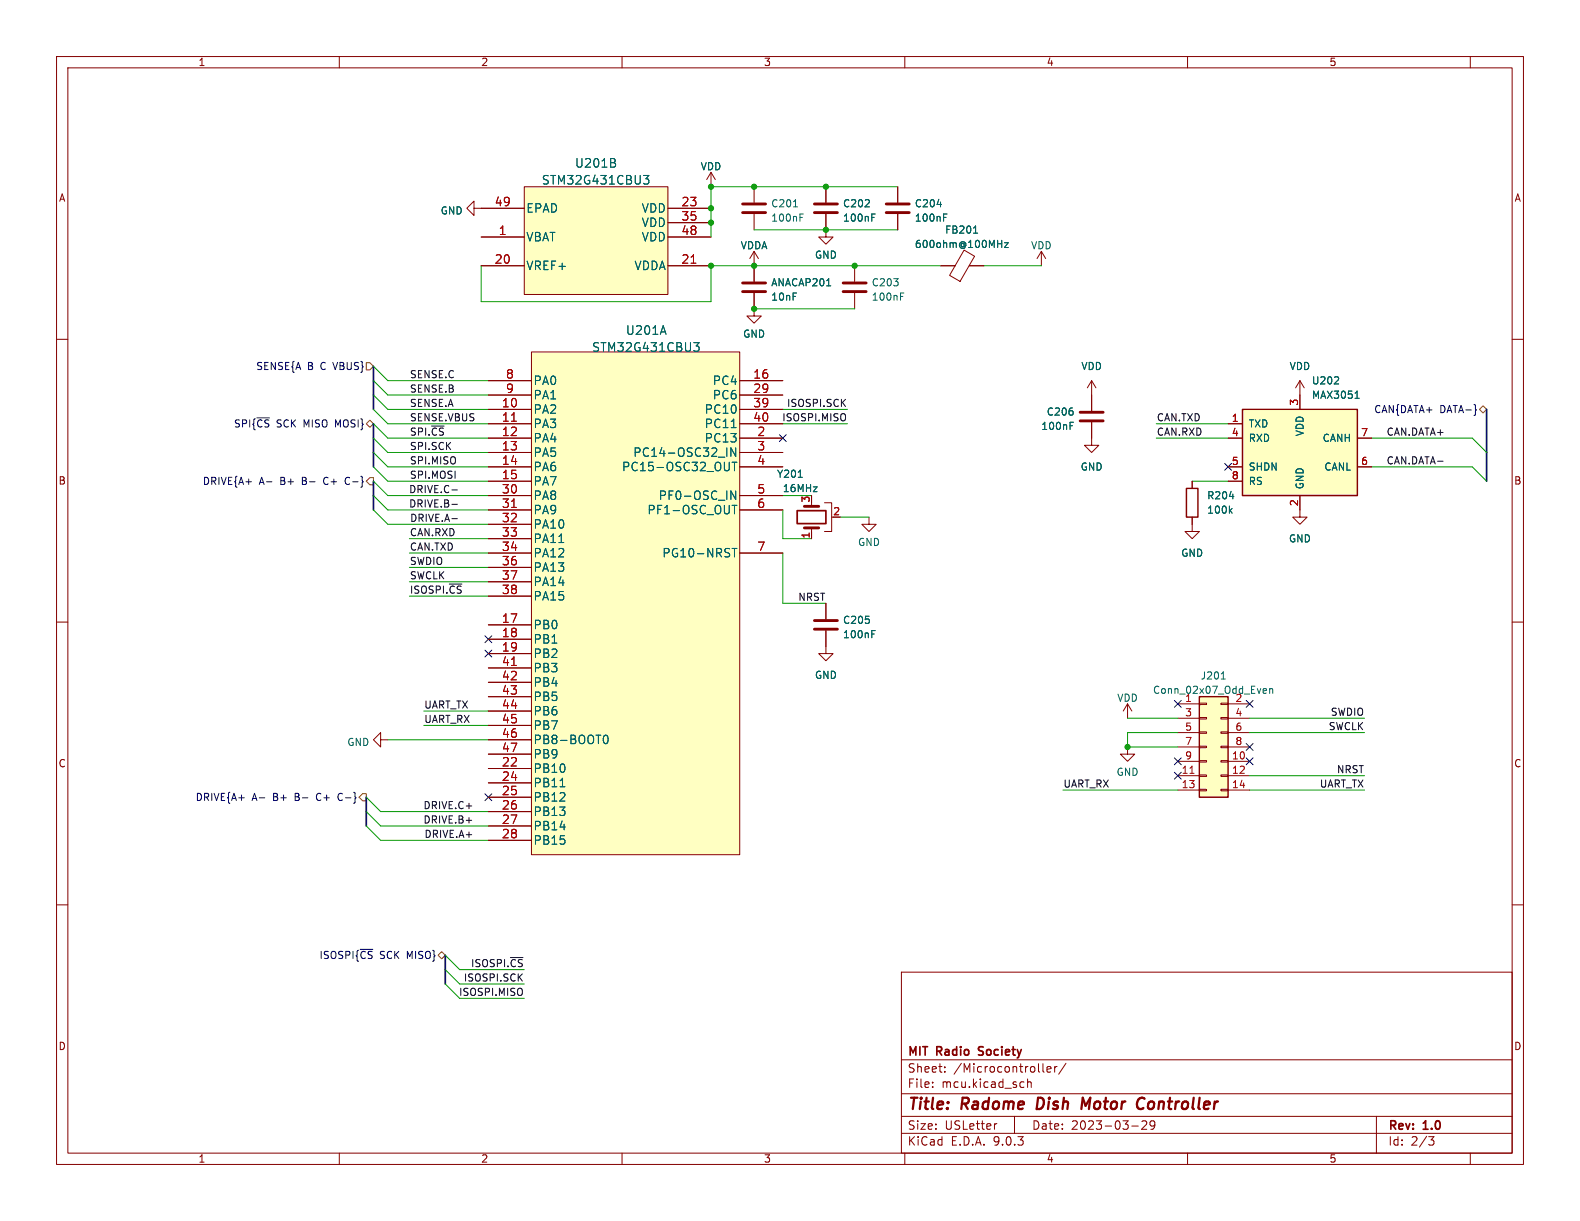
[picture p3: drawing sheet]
<svg xmlns="http://www.w3.org/2000/svg" width="279mm" height="216mm" viewBox="0 0 279 216" stroke-linecap="round" stroke-linejoin="round" font-family="sans-serif">
<g fill="none" stroke="#840000" stroke-width=".18">
<path d="M10 10h259.4v195.9h-259.4zM12 12h255.4v191.9h-255.4zM60 10v2M110 10v2M160 10v2M210 10v2M260 10v2M10 60h2M267.4 60h2M229.9 90.2v1.2h1.2l-1.2 1.3-1.3-1.3h1.3M10 110h2M267.4 110h2"/>
<path d="M10 160h2M159.4 171.9h108v32h-108zM267.4 160h2M159.4 197.4h108M159.4 193.4h108M159.4 187.4h108M164.9 192.1v.2M164.9 191.4v.1M167.1 189.4v.2M167.1 188.7v.1M176.3 198.7l-.3 .1M179.4 197.4v3"/>
<path d="M180.6 191.3l.5 .1M181.1 192.2l-.5 .1M181.7 191.4l.2-.1 .4 .1 .1 .9M181.7 190.8v1.5M184.4 188.1v1.3l.2 .2M185.1 189.1l.8-.2-.1-.2-.4-.1-.3 .2 .1 .7h.6M186.5 188.6v1M186.9 188.6l-.3 .1-.1 .2M188.5 188l-1.3 1.9M200.1 199.1h1.2M201.9 198.3l.6-.1 .2 .1 .1 .3-.9 1.1h.9M204.2 198.8l-.3 .3h-.3l-.2-.3 .1-.5 .4-.1 .2 .1a.99 .99 0 0 1-.3 1.4h-.3"/>
<path d="M243.4 197.4v6.5M60 203.9v2M110 203.9v2M159.4 200.4h108M160 203.9v2M210 203.9v2M252.6 201h1l-.5 .6 .4 .1 .1 .5-.3 .3h-.4M260 203.9v2"/>
</g>
<path d="M183.6 194.1l-.3 2h.5M192.8 194.1l-.8 1.4-.5-1.4-.3 2M201.9 194.1l.5 .2M202.2 195.9l-.4 .2" fill="none" stroke="#840000" stroke-width=".4"/>
<path d="M173 186.5l.2 .1M173.1 185.2v.4" fill="none" stroke="#840000" stroke-width=".3"/>
<path d="M92.7 33h25.4v19.1h-25.4z" fill="#ffffc2"/>
<g fill="none" stroke="#840000" stroke-width=".18">
<path d="M85.1 36.8h7.6M92.7 33h25.4v19.1h-25.4zM118.1 36.8h7.6M118.1 39.4h7.6M146 33v2.8M146 37.8v2.8M85.1 41.9h7.6M85.1 47h7.6M118.1 41.9h7.6M118.1 47h7.6M151.1 47v2.8M151.1 51.8v2.8"/>
<path d="M229.9 67.3l-.8 1.3M229.9 67.3l.7 1.3M229.9 67.3v2.6M210.8 85.1v1.3M210.8 91.4v1.3"/>
</g>
<path d="M122.2 46.5h.9" fill="none" stroke="#a90000" stroke-width=".18"/>
<path d="M108.7 28.8l.2 .2-.2 .5M108.7 28.2v.4M113.8 31h.9l-.5 .6 .5 .2v.5l-.3 .3h-.4M154.2 38.4h.4M154.2 37.8h.6M159.2 52.4h.5M159.2 51.8h.6M217.4 87.8h.8M217.5 90.3l.4 .4M217.9 89.9l-.5 .5" fill="none" stroke="#006464" stroke-width=".18"/>
<path d="M144 36.1h4.1M144 37.6h4.1M149.1 50h4.1M149.1 51.6h4.1" fill="none" stroke="#840000" stroke-width=".51"/>
<path d="M209.8 86.4h2v5h-2z" fill="none" stroke="#840000" stroke-width=".25"/>
<path d="M219.7 72.4h20.3v15.2h-20.3z" fill="#ffffc2"/>
<path d="M219.7 72.4h20.3v15.2h-20.3z" fill="none" stroke="#840000" stroke-width=".25"/>
<g fill="none" stroke="#840000" stroke-width=".18">
<path d="M133.3 33v2.8M133.3 37.8v2.8M133.3 51.8v4.1h1.3l-1.3 1.3-1.2-1.3h1.2M133.3 44.5l-.7 1.2M133.3 44.5l.8 1.2M133.3 44.5v5.3M146 40.6v1.3h1.3l-1.3 1.3-1.2-1.3h1.2M217.2 74.9h2.5M217.2 77.5h2.5M229.9 69.9v2.5M240 77.5h2.6M143.5 88.9v.6"/>
<path d="M143.5 93.3v2M145.8 88.9h1.3v5.1h-1.3M210.8 92.7v1.3h1.3l-1.3 1.3-1.3-1.3h1.3M217.2 82.6h2.5M217.2 85.1h2.5M229.9 87.6v2.6M240 82.6h2.6M67.3 130.8v-1.3l-1.3 1.3 1.3 1.3v-1.3h1.3M199.4 132.1v1.3h1.3l-1.3 1.2-1.3-1.2h1.3"/>
</g>
<path d="M140.3 36.6h.7M141.5 38.4h.4M141.5 37.8h.6M146.2 50.5h.7M235.9 67.9h.8M236.7 66.7v.5M239.6 70.4h.7M239.9 69.3l.1-.1v1.2M141.2 84.4h.7" fill="none" stroke="#006464" stroke-width=".18"/>
<path d="M131.3 36.1h4.1M131.3 37.6h4.1M131.3 50h4.1M131.3 51.6h4.1M142.2 93.3h2.6M142.2 89.5h2.6" fill="none" stroke="#840000" stroke-width=".51"/>
<path d="M141 90.3h5v2.3h-5z" fill="none" stroke="#840000" stroke-width=".3"/>
<path d="M94 62.2h36.8v88.9h-36.8z" fill="#ffffc2"/>
<g fill="none" stroke="#840000" stroke-width=".18">
<path d="M158.7 33v2.8M158.7 37.8v2.8M166.4 47h2.5M170.5 44.2l1.8 1.1-2.5 4.5-1.9-1.1zM171.4 47h2.6M184.1 44.5l-.7 1.2M184.1 44.5l.8 1.2M184.1 44.5v2.5M86.4 67.3h7.6M86.4 69.9h7.6M86.4 72.4h7.6M86.4 74.9h7.6"/>
<path d="M86.4 77.5h7.6M94 62.2h36.8v88.9h-36.8zM130.8 67.3h7.6M130.8 69.9h7.6M130.8 72.4h7.6M130.8 74.9h7.6M130.8 77.5h7.6M193 74.7v4h1.3l-1.3 1.3-1.2-1.3h1.2M193 69.9v2.7M86.4 80h7.6M86.4 82.6h7.6M86.4 85.1h7.6"/>
<path d="M86.4 87.6h7.6M86.4 90.2h7.6M86.4 92.7h7.6M86.4 95.3h7.6M86.4 97.8h7.6M130.8 80h7.6M130.8 82.6h7.6M130.8 87.6h7.6M130.8 90.2h7.6M130.8 97.8h7.6M86.4 100.3h7.6M86.4 102.9h7.6"/>
<path d="M86.4 105.4h7.6M86.4 110.5h7.6M86.4 113h7.6M86.4 115.6h7.6M86.4 118.1h7.6M86.4 120.7h7.6M86.4 123.2h7.6M86.4 125.7h7.6M86.4 128.3h7.6M86.4 130.8h7.6M86.4 133.4h7.6M86.4 135.9h7.6"/>
<path d="M86.4 138.4h7.6M199.4 124.5l-.8 1.2M199.4 124.5l.8 1.2M199.4 124.5v2.5M86.4 141h7.6M86.4 143.5h7.6M86.4 146.1h7.6M86.4 148.6h7.6"/>
</g>
<path d="M90.5 74.5h.8M90.5 89.7h.8M90.5 117.7h.8" fill="none" stroke="#a90000" stroke-width=".18"/>
<g fill="none" stroke="#006464" stroke-width=".18">
<path d="M165.7 36.2h.8M166.9 38.4h.4M166.9 37.8h.6M172.2 41.2h.7M172.4 40.1l.1-.1v1.2M176.4 43.1h.7M177.1 42.5v1.3M177.6 42.9h.7l-.7 .9h.7M122.7 60.6h.9l-.5 .6 .5 .1v.5l-.3 .3h-.4M128.5 79.2v1.5M129.3 75.6h.9M130.1 79.2v1.5l-.9-1.5v1.5"/>
<path d="M189.2 75.3h.4M189.2 74.7h.6M98.8 95.9h.9M129 81.7l-.1 1.4M129.2 86.8l.9 1.5v-1.5M129.5 81.7h.8M129.5 89.4h.8M129.5 97h.8M129.9 81.7v1.5M129.9 89.4v1.5M129.9 97v1.5M99 139.1h.9"/>
<path d="M106.8 130.1l.2-.1a.81 .81 0 0 1 .6 .6 .81 .81 0 0 1-.3 .8l-.1 .1a.81 .81 0 0 1-.4-1.4z"/>
</g>
<path d="M156.7 36.1h4.1M156.7 37.6h4.1M191 72.9h4.1M191 74.4h4.1" fill="none" stroke="#840000" stroke-width=".51"/>
<path d="M212.1 123.2h5.1v17.8h-5.1z" fill="#ffffc2"/>
<path d="M212.1 123.2h5.1v17.8h-5.1z" fill="none" stroke="#840000" stroke-width=".25"/>
<g fill="none" stroke="#840000" stroke-width=".18">
<path d="M83.8 36.8v-1.2l-1.3 1.2 1.3 1.3v-1.3h8.9M118.1 36.8h7.6M118.1 39.4h7.6M125.7 30.5l-.7 1.3M125.7 30.5l.8 1.3M125.7 30.5v2.5M146 33v2.8M146 37.8v2.8M158.7 33v2.8M158.7 37.8v2.8M85.1 47h7.6M85.1 41.9h7.6"/>
<path d="M118.1 47h7.6M118.1 41.9h7.6M133.3 47v2.8M133.3 51.8v2.8M166.4 47h2.5M171.4 47h2.6M86.4 67.3h7.6M86.4 69.9h7.6M86.4 72.4h7.6M86.4 74.9h7.6M86.4 77.5h7.6M130.8 67.3h7.6"/>
<path d="M130.8 69.9h7.6M130.8 72.4h7.6M130.8 74.9h7.6M130.8 77.5h7.6M193 67.3l-.7 1.3M193 67.3l.8 1.3M193 67.3v5.3M193 74.7v2.8M217.2 74.9h2.5M217.2 77.5h2.5M229.9 69.9v2.5M240 77.5h2.6"/>
<path d="M86.4 80h7.6M86.4 82.6h7.6M86.4 85.1h7.6M86.4 87.6h7.6M86.4 90.2h7.6M86.4 92.7h7.6M86.4 95.3h7.6M86.4 97.8h7.6M130.8 80h7.6M130.8 82.6h7.6M130.8 87.6h7.6M130.8 90.2h7.6"/>
<path d="M130.8 97.8h7.6M143.5 94v1.3M153.7 91.4v1.3h1.2l-1.2 1.3-1.3-1.3h1.3M210.8 85.1v1.3M210.8 91.4v1.3M217.2 82.6h2.5M217.2 85.1h2.5M229.9 87.6v2.6M240 82.6h2.6M86.4 100.3h7.6M86.4 102.9h7.6M86.4 105.4h7.6"/>
<path d="M86.4 110.5h7.6M86.4 113h7.6M86.4 115.6h7.6M86.4 118.1h7.6M146 111.5v4.1h1.3l-1.3 1.2-1.2-1.2h1.2M146 106.7v2.8M86.4 120.7h7.6M86.4 123.2h7.6M86.4 125.7h7.6M86.4 128.3h7.6M86.4 130.8h7.6M86.4 133.4h7.6"/>
<path d="M86.4 135.9h7.6M86.4 138.4h7.6M208.3 124.5h3.8M208.3 127h3.8M208.3 129.5h3.8M208.3 132.1h3.8M208.3 134.6h3.8M208.3 137.2h3.8M208.3 139.7h3.8M212.1 124.3h1.3v.3h-1.3zM212.1 126.9h1.3v.2h-1.3zM212.1 129.4h1.3v.3h-1.3z"/>
<path d="M212.1 132h1.3v.2h-1.3zM212.1 134.5h1.3v.2h-1.3zM212.1 137h1.3v.3h-1.3zM212.1 139.6h1.3v.2h-1.3zM215.9 124.3h1.3v.3h-1.3zM215.9 126.9h1.3v.2h-1.3zM215.9 129.4h1.3v.3h-1.3zM215.9 132h1.3v.2h-1.3zM215.9 134.5h1.3v.2h-1.3zM215.9 137h1.3v.3h-1.3zM215.9 139.6h1.3v.2h-1.3zM217.2 124.5h3.8"/>
<path d="M217.2 127h3.8M217.2 129.5h3.8M217.2 132.1h3.8M217.2 134.6h3.8M217.2 137.2h3.8M217.2 139.7h3.8M86.4 141h7.6M86.4 143.5h7.6M86.4 146.1h7.6M86.4 148.6h7.6"/>
</g>
<path d="M122.2 46.5h.9M90.5 74.5h.8M90.5 89.7h.8M90.5 117.7h.8M210.4 136.7h.8" fill="none" stroke="#a90000" stroke-width=".18"/>
<g fill="none" stroke="#006464" stroke-width=".18">
<path d="M108.7 28.8l.2 .2-.2 .5M108.7 28.2v.4M113.8 31h.9l-.5 .6 .5 .2v.5l-.3 .3h-.4M154.2 38.4h.4M154.2 37.8h.6M165.7 36.2h.8M166.9 38.4h.4M166.9 37.8h.6M146.2 50.5h.7M172.2 41.2h.7M172.4 40.1l.1-.1v1.2M176.4 43.1h.7"/>
<path d="M177.1 42.5v1.3M177.6 42.9h.7l-.7 .9h.7M122.7 60.6h.9l-.5 .6 .5 .1v.5l-.3 .3h-.4M128.5 79.2v1.5M129.3 75.6h.9M130.1 79.2v1.5l-.9-1.5v1.5M189.2 75.3h.4M189.2 74.7h.6M235.9 67.9h.8M236.7 66.7v.5M239.6 70.4h.7M239.9 69.3l.1-.1v1.2"/>
<path d="M98.8 95.9h.9M129 81.7l-.1 1.4M129.2 86.8l.9 1.5v-1.5M129.5 81.7h.8M129.5 89.4h.8M129.5 97h.8M129.9 81.7v1.5M129.9 89.4v1.5M129.9 97v1.5M141.2 84.4h.7M217.4 87.8h.8M217.5 90.3l.4 .4"/>
<path d="M217.9 89.9l-.5 .5M154.2 112.1h.4M154.2 111.5h.6M99 139.1h.9M106.8 130.1l.2-.1a.81 .81 0 0 1 .6 .6 .81 .81 0 0 1-.3 .8l-.1 .1a.81 .81 0 0 1-.4-1.4zM216 120.1h.7M223.5 121.8h.4l.1 .3-.6 .1M223.9 122.5l-.4 .1M224.5 121.9l.2-.1h.3l.1 .8M224.5 121.8v.8"/>
</g>
<path d="M144 109.7h4.1M144 111.3h4.1" fill="none" stroke="#840000" stroke-width=".51"/>
<g fill="none" stroke="#000084" stroke-width=".18">
<path d="M137.8 76.9l1.2 1.2M139 76.9l-1.2 1.2M261 72.4l.1 .1h-.1M61.3 84.5l-.3 .4 .3 .7M216.6 81.9l1.2 1.3M217.8 81.9l-1.2 1.3M85.8 112.4l1.2 1.2M85.8 115l1.2 1.2M87 112.4l-1.2 1.2M87 115l-1.2 1.2M207.7 123.9l1.2 1.2M207.7 136.6l1.2 1.2"/>
<path d="M207.7 134l1.2 1.2M208.9 123.9l-1.2 1.2M208.9 136.6l-1.2 1.2M208.9 134l-1.2 1.2M220.4 123.9l1.2 1.2M220.4 134l1.2 1.2M220.4 131.5l1.2 1.2M221.6 123.9l-1.2 1.2M221.6 134l-1.2 1.2M221.6 131.5l-1.2 1.2M60 140.3l-.2 .5 .2 .7M85.8 140.4l1.2 1.2"/>
<path d="M87 140.4l-1.2 1.2"/>
</g>
<path d="M64.8 74.9l.6-.6 .6 .6-.6 .7zM64.8 64.1h.6l.6 .7-.6 .6h-.6zM261.6 72.4l.7-.6 .6 .6-.6 .6zM65.4 84.5h.6v1.2h-.6l-.6-.6zM64.1 140.3h.7v1.3h-.7l-.6-.6zM77.5 168.9l.6-.6 .6 .6-.6 .6z" fill="none" stroke="#725600" stroke-width=".18"/>
<path d="M79.9 86.6h1M79.9 89.2h1M79.9 91.7h1M254.2 81.6h1" fill="none" stroke="#0f0f0f" stroke-width=".18"/>
<path d="M66 64.8v7.6M66 74.9v7.7M262.9 72.4v12.7M66 85.1v5.1M64.8 141v5.1M78.7 168.9v5.1" fill="none" stroke="#000084" stroke-width=".3"/>
<g fill="none" stroke="#009600" stroke-width=".18">
<path d="M158.7 33h-33v8.9M85.1 47v6.3h40.6v-6.3h40.7M133.3 54.6h17.8M133.3 40.6h25.4M174 47h10.1M66 72.4l2.6 2.5h17.8M66 74.9l2.6 2.6h17.8M66 69.9l2.6 2.5h17.8M66 67.3l2.6 2.6h17.8M66 77.5l2.6 2.5h17.8M66 64.8l2.6 2.5h17.8M138.4 74.9h11.5"/>
<path d="M138.4 72.4h11.5M204.5 74.9h12.7M204.5 77.5h12.7M242.6 77.5h17.7l2.6 2.5M66 80l2.6 2.6h17.8M66 82.6l2.6 2.5h17.8M66 85.1l2.6 2.5h17.8M66 87.6l2.6 2.6h17.8M66 90.2l2.6 2.5h17.8M72.4 97.8h14M72.4 95.3h14M138.4 87.6h5.1"/>
<path d="M138.4 90.2v5.1h5.1M138.4 97.8v8.9h7.6M148.6 91.4h5.1M210.8 85.1h6.4M242.6 82.6h17.7l2.6 2.5M72.4 102.9h14M72.4 100.3h14M72.4 105.4h14M68.6 130.8h17.8M74.9 128.3h11.5M74.9 125.7h11.5M188 139.7h20.3"/>
<path d="M199.4 127h8.9M208.3 129.5h-8.9v2.6h8.9M221 137.2h20.3M221 129.5h20.3M221 139.7h20.3M221 127h20.3M64.8 146.1l2.5 2.5h19.1M64.8 141l2.5 2.5h19.1M64.8 143.5l2.5 2.6h19.1M78.7 171.5l2.6 2.5h11.4M78.7 168.9l2.6 2.6h11.4M78.7 174l2.6 2.5h11.4"/>
</g>
<g fill="#009600" stroke="#009600" stroke-width=".18">
<circle cx="133.3" cy="33" r=".46"/>
<circle cx="125.7" cy="33" r=".46"/>
<circle cx="146" cy="33" r=".46"/>
<circle cx="125.7" cy="39.4" r=".46"/>
<circle cx="125.7" cy="36.8" r=".46"/>
<circle cx="151.1" cy="47" r=".46"/>
<circle cx="146" cy="40.6" r=".46"/>
<circle cx="199.4" cy="132.1" r=".46"/>
<circle cx="133.3" cy="54.6" r=".46"/>
<circle cx="133.3" cy="47" r=".46"/>
<circle cx="125.7" cy="47" r=".46"/>
</g>
<g font-size="2.8" fill="#840000">
<text x="160.4" y="196.8">Title:</text>
<text x="170.1" y="196.8">Radome</text>
<text x="184.2" y="196.8">Dish</text>
<text x="192.9" y="196.8">Motor</text>
<text x="203.5" y="196.8">Controller</text>
</g>
<g font-size="2.1" fill="#006464">
<text x="101.6" y="29.9">U201B</text>
<text x="95.7" y="32.8">STM32G431CBU3</text>
<text x="93" y="37.8">EPAD</text>
<text x="113.4" y="37.8">VDD</text>
<text x="113.4" y="40.3">VDD</text>
<text x="93" y="42.9">VBAT</text>
<text x="93" y="48">VREF+</text>
<text x="112.1" y="48">VDDA</text>
<text x="113.4" y="42.9">VDD</text>
<text x="110.6" y="59.4">U201A</text>
<text x="104.6" y="62.4">STM32G431CBU3</text>
<text x="94.2" y="68.3">PA0</text>
<text x="94.2" y="70.8">PA1</text>
<text x="126" y="68.3">PC4</text>
<text x="126" y="70.8">PC6</text>
<text x="94.2" y="73.4">PA2</text>
<text x="94.2" y="75.9">PA3</text>
<text x="124.5" y="73.4">PC10</text>
<text x="124.5" y="75.9">PC11</text>
<text x="94.2" y="78.4">PA4</text>
<text x="94.2" y="81">PA5</text>
<text x="94.2" y="83.5">PA6</text>
<text x="109.9" y="83.5">PC15-OSC32_OUT</text>
<text x="111.9" y="81">PC14-OSC32_IN</text>
<text x="124.5" y="78.4">PC13</text>
<text x="94.2" y="86.1">PA7</text>
<text x="94.2" y="88.6">PA8</text>
<text x="116.4" y="88.6">PF0-OSC_IN</text>
<text x="94.2" y="91.1">PA9</text>
<text x="94.2" y="93.7">PA10</text>
<text x="114.4" y="91.1">PF1-OSC_OUT</text>
<text x="94.2" y="96.2">PA11</text>
<text x="94.2" y="98.8">PA12</text>
<text x="94.2" y="101.3">PA13</text>
<text x="117.1" y="98.8">PG10-NRST</text>
<text x="94.2" y="103.8">PA14</text>
<text x="94.2" y="106.4">PA15</text>
<text x="94.2" y="111.5">PB0</text>
<text x="94.2" y="114">PB1</text>
<text x="94.2" y="116.5">PB2</text>
<text x="94.2" y="119.1">PB3</text>
<text x="94.2" y="121.6">PB4</text>
<text x="94.2" y="124.2">PB5</text>
<text x="94.2" y="126.7">PB6</text>
<text x="94.2" y="129.2">PB7</text>
<text x="94.2" y="131.8">PB8-BOOT0</text>
<text x="94.2" y="134.3">PB9</text>
<text x="94.2" y="136.9">PB10</text>
<text x="94.2" y="139.4">PB11</text>
<text x="94.2" y="141.9">PB12</text>
<text x="94.2" y="144.5">PB13</text>
<text x="94.2" y="147">PB14</text>
<text x="94.2" y="149.6">PB15</text>
</g>
<g font-size="2.1" fill="#a90000">
<text x="87.4" y="36.6">49</text>
<text x="88.1" y="41.7">1</text>
<text x="120.4" y="36.6">23</text>
<text x="120.4" y="39.1">35</text>
<text x="120.4" y="41.7">48</text>
<text x="87.4" y="46.7">20</text>
<text x="120.4" y="46.7">21</text>
<text x="89.4" y="67.1">8</text>
<text x="89.4" y="69.6">9</text>
<text x="133.1" y="67.1">16</text>
<text x="133.1" y="69.6">29</text>
<text x="88.7" y="72.1">10</text>
<text x="88.7" y="74.7">11</text>
<text x="88.7" y="77.2">12</text>
<text x="133.1" y="72.1">39</text>
<text x="133.1" y="74.7">40</text>
<text x="133.8" y="77.2">2</text>
<text x="88.7" y="79.8">13</text>
<text x="88.7" y="82.3">14</text>
<text x="133.8" y="79.8">3</text>
<text x="133.8" y="82.3">4</text>
<text x="88.7" y="84.8">15</text>
<text x="88.7" y="87.4">30</text>
<text x="88.7" y="89.9">31</text>
<text x="133.8" y="87.4">5</text>
<text x="133.8" y="89.9">6</text>
<text x="88.7" y="92.5">32</text>
<text x="88.7" y="95">33</text>
<text x="88.7" y="97.5">34</text>
<text x="88.7" y="100.1">36</text>
<text x="133.8" y="97.5">7</text>
<text x="88.7" y="102.6">37</text>
<text x="88.7" y="105.2">38</text>
<text x="88.7" y="110.2">17</text>
<text x="88.7" y="112.8">18</text>
<text x="88.7" y="115.3">19</text>
<text x="88.7" y="117.9">41</text>
<text x="88.7" y="120.4">42</text>
<text x="88.7" y="122.9">43</text>
<text x="88.7" y="125.5">44</text>
<text x="88.7" y="128">45</text>
<text x="88.7" y="130.6">46</text>
<text x="88.7" y="133.1">47</text>
<text x="88.7" y="135.6">22</text>
<text x="88.7" y="138.2">24</text>
<text x="88.7" y="140.7">25</text>
<text x="88.7" y="143.3">26</text>
<text x="88.7" y="145.8">27</text>
<text x="88.7" y="148.3">28</text>
</g>
<g font-size="2.1" fill="#840000">
<text x="160.4" y="189.9">Sheet:</text>
<text x="160.4" y="187.1">MIT</text>
<text x="165.7" y="187.1">Radio</text>
<text x="168.6" y="189.9">/Microcontroller/</text>
<text x="173.7" y="187.1">Society</text>
<text x="160.4" y="192.6">File:</text>
<text x="166.5" y="192.6">mcu.kicad_sch</text>
<text x="160.4" y="202.8">KiCad</text>
<text x="160.4" y="200">Size:</text>
<text x="167.1" y="200">USLetter</text>
<text x="168.1" y="202.8">E.D.A.</text>
<text x="175.7" y="202.8">9.0.3</text>
<text x="182.4" y="200">Date:</text>
<text x="189.4" y="200">2023-03-29</text>
<text x="245.4" y="200.2">Rev:</text>
<text x="245.4" y="202.8">Id:</text>
<text x="249.5" y="202.8">2/3</text>
<text x="251.8" y="200.2">1.0</text>
</g>
<g font-size="1.8" fill="#840000">
<text x="35" y="11.9">1</text>
<text x="85" y="11.9">2</text>
<text x="135" y="11.9">3</text>
<text x="185" y="11.9">4</text>
<text x="235" y="11.9">5</text>
<text x="10.3" y="35.9">A</text>
<text x="267.7" y="35.9">A</text>
<text x="10.3" y="85.9">B</text>
<text x="267.7" y="85.9">B</text>
<text x="10.3" y="135.9">C</text>
<text x="267.7" y="135.9">C</text>
<text x="10.3" y="185.9">D</text>
<text x="267.7" y="185.9">D</text>
<text x="35" y="205.8">1</text>
<text x="85" y="205.8">2</text>
<text x="135" y="205.8">3</text>
<text x="185" y="205.8">4</text>
<text x="235" y="205.8">5</text>
</g>
<g font-size="1.8" fill="#006464">
<text x="123.8" y="30.3">VDD</text>
<text x="77.8" y="38.1">GND</text>
<text x="136.3" y="36.9">C201</text>
<text x="136.3" y="39.4">100nF</text>
<text x="149" y="36.9">C202</text>
<text x="149" y="39.4">100nF</text>
<text x="161.7" y="36.9">C204</text>
<text x="161.7" y="39.4">100nF</text>
<text x="167" y="41.5">FB201</text>
<text x="130.9" y="44.3">VDDA</text>
<text x="144" y="45.9">GND</text>
<text x="161.7" y="44">600ohm@100MHz</text>
<text x="182.2" y="44.3">VDD</text>
<text x="136.3" y="50.8">ANACAP201</text>
<text x="136.3" y="53.4">10nF</text>
<text x="154.1" y="50.8">C203</text>
<text x="154.1" y="53.4">100nF</text>
<text x="131.3" y="59.9">GND</text>
<text x="191.1" y="65.6">VDD</text>
<text x="228" y="65.6">VDD</text>
<text x="231.9" y="70.7">MAX3051</text>
<text x="231.9" y="68.2">U202</text>
<text x="184" y="76.2">100nF</text>
<text x="185" y="73.7">C206</text>
<text x="220.7" y="75.8">TXD</text>
<text x="230.7" y="77.2" transform="rotate(-90 230.7 77.2)">VDD</text>
<text x="191" y="83.4">GND</text>
<text x="220.7" y="78.3">RXD</text>
<text x="220.7" y="83.4">SHDN</text>
<text x="233.8" y="78.3">CANH</text>
<text x="234.1" y="83.4">CANL</text>
<text x="137.3" y="84.7">Y201</text>
<text x="138.3" y="87.2">16MHz</text>
<text x="213.4" y="88.5">R204</text>
<text x="220.7" y="86">RS</text>
<text x="230.7" y="86.6" transform="rotate(-90 230.7 86.6)">GND</text>
<text x="213.4" y="91">100k</text>
<text x="151.6" y="96.7">GND</text>
<text x="208.8" y="98.7">GND</text>
<text x="227.8" y="96.1">GND</text>
<text x="149" y="110.5">C205</text>
<text x="149" y="113.1">100nF</text>
<text x="144" y="120.2">GND</text>
<text x="197.5" y="124.3">VDD</text>
<text x="203.8" y="122.9">Conn_02x07_Odd_Even</text>
<text x="209.5" y="124.2">1</text>
<text x="212.2" y="120.4">J201</text>
<text x="218.4" y="124.2">2</text>
<text x="61.3" y="132.1">GND</text>
<text x="197.4" y="137.4">GND</text>
</g>
<g font-size="1.8" fill="#000084">
<text x="45.2" y="65.6">SENSE{A</text>
<text x="54.4" y="65.6">B</text>
<text x="56.8" y="65.6">C VBUS}</text>
<text x="41.3" y="75.8">SPI{~{CS}SCK</text>
<text x="53.8" y="75.8">MISO</text>
<text x="59.5" y="75.8">MOSI}</text>
<text x="242.9" y="73.3">CAN{DATA+</text>
<text x="254.6" y="73.3">DATA-}</text>
<text x="35.8" y="86">DRIVE{A+</text>
<text x="45.8" y="86">A-</text>
<text x="49.7" y="86">B+</text>
<text x="53.7" y="86">B-</text>
<text x="57.7" y="86">C+</text>
<text x="61.7" y="86">C-}</text>
<text x="34.5" y="141.8">DRIVE{A+</text>
<text x="44.6" y="141.8">A-</text>
<text x="48.4" y="141.8">B+</text>
<text x="52.4" y="141.8">B-</text>
<text x="56.4" y="141.8">C+</text>
<text x="60.4" y="141.8">C-}</text>
<text x="56.4" y="169.8">ISOSPI{~{CS}SCK</text>
<text x="72" y="169.8">MISO}</text>
</g>
<g font-size="1.8" fill="#0f0f0f">
<text x="72.4" y="67">SENSE.C</text>
<text x="72.4" y="69.5">SENSE.B</text>
<text x="72.4" y="77.1">SPI.~{CS}</text>
<text x="72.4" y="72">SENSE.A</text>
<text x="72.4" y="74.6">SENSE.VBUS</text>
<text x="138.2" y="74.6">ISOSPI.MISO</text>
<text x="139.1" y="72">ISOSPI.SCK</text>
<text x="204.5" y="74.6">CAN.TXD</text>
<text x="204.5" y="77.1">CAN.RXD</text>
<text x="245.1" y="77.1">CAN.DATA+</text>
<text x="72.4" y="79.7">SPI.SCK</text>
<text x="72.4" y="82.2">SPI.MISO</text>
<text x="245.1" y="82.2">CAN.DATA-</text>
<text x="72.2" y="87.3">DRIVE.C-</text>
<text x="72.2" y="89.8">DRIVE.B-</text>
<text x="72.4" y="84.7">SPI.MOSI</text>
<text x="72.4" y="94.9">CAN.RXD</text>
<text x="72.4" y="92.4">DRIVE.A-</text>
<text x="72.4" y="100">SWDIO</text>
<text x="72.4" y="97.4">CAN.TXD</text>
<text x="72.4" y="102.5">SWCLK</text>
<text x="72.4" y="105.1">ISOSPI.~{CS}</text>
<text x="141.1" y="106.3">NRST</text>
<text x="74.9" y="125.4">UART_TX</text>
<text x="74.9" y="127.9">UART_RX</text>
<text x="234.9" y="129.2">SWCLK</text>
<text x="235.2" y="126.7">SWDIO</text>
<text x="236.3" y="136.8">NRST</text>
<text x="74.8" y="143.2">DRIVE.C+</text>
<text x="188" y="139.4">UART_RX</text>
<text x="233.3" y="139.4">UART_TX</text>
<text x="74.8" y="145.7">DRIVE.B+</text>
<text x="75" y="148.2">DRIVE.A+</text>
<text x="81.9" y="173.6">ISOSPI.SCK</text>
<text x="83.2" y="171.1">ISOSPI.~{CS}</text>
<text x="81.1" y="176.2">ISOSPI.MISO</text>
</g>
<g font-size="1.8" fill="#a90000">
<text x="229.6" y="71.8" transform="rotate(-90 229.6 71.8)">3</text>
<text x="217.7" y="74.7">1</text>
<text x="217.7" y="77.2">4</text>
<text x="240.6" y="77.2">7</text>
<text x="217.7" y="82.3">5</text>
<text x="240.6" y="82.3">6</text>
<text x="143.3" y="89" transform="rotate(-90 143.3 89)">3</text>
<text x="217.7" y="84.8">8</text>
<text x="229.6" y="89.6" transform="rotate(-90 229.6 89.6)">2</text>
<text x="143.3" y="95.3" transform="rotate(-90 143.3 95.3)">1</text>
<text x="147.2" y="91.2">2</text>
<text x="209.5" y="126.7">3</text>
<text x="209.5" y="129.3">5</text>
<text x="209.5" y="131.8">7</text>
<text x="218.4" y="126.7">4</text>
<text x="218.4" y="129.3">6</text>
<text x="218.4" y="131.8">8</text>
<text x="208.9" y="136.9">11</text>
<text x="209.5" y="134.4">9</text>
<text x="217.8" y="134.4">10</text>
<text x="217.8" y="136.9">12</text>
<text x="208.9" y="139.4">13</text>
<text x="217.8" y="139.4">14</text>
</g>
</svg>
